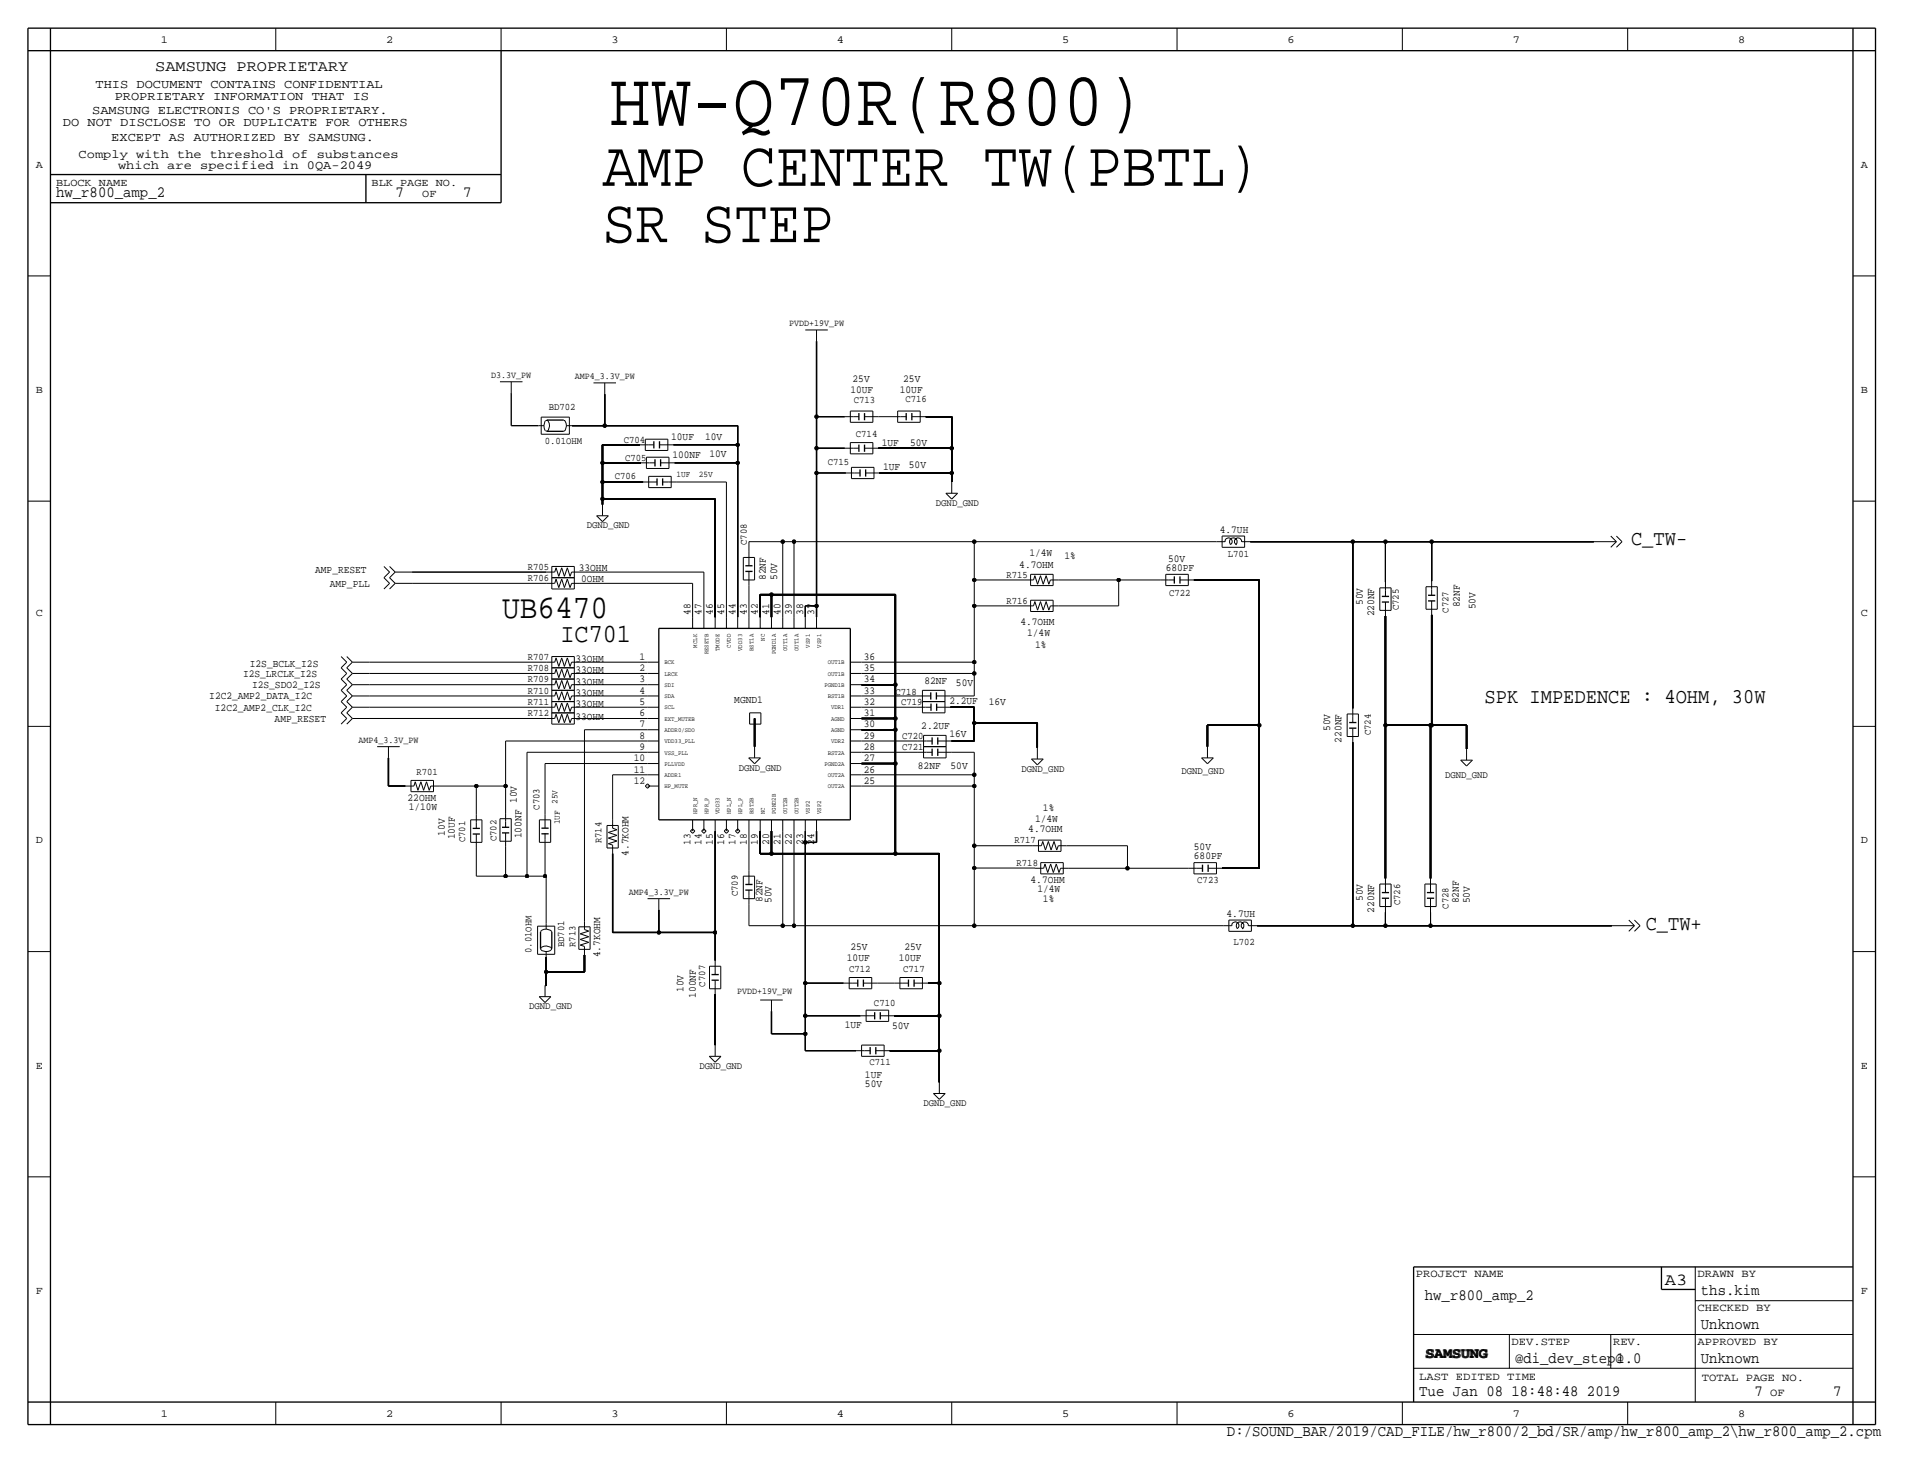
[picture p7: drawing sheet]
<svg xmlns="http://www.w3.org/2000/svg" width="433mm" height="330mm" viewBox="0 0 433 330" stroke-linecap="round" stroke-linejoin="round" font-family="sans-serif">
<!-- layer: Nets -->
<g fill="none" stroke="#000" stroke-width=".3">
<path d="M184.1 77v17zM115.3 88.6v7.4zM115.3 96h6.1zM129 96h7.3zM136.3 88.9v7.1zM136.3 96h30zM166.3 96v4.3zM184.1 94h6.3zM184.1 94v7.1zM208.7 94h5.9zM214.6 94v7.1zM135.8 100.3h8.4z"/>
<path d="M135.8 100.3v4.1zM135.8 104.4h8.7zM135.8 108.7h9.2zM135.8 104.4v4.3zM135.8 112.5v1.3zM135.8 108.7v3.8zM135.8 112.5h25.4zM151.8 100.3h14.5zM152.1 104.4h14.2zM161.2 112.5v26.7zM166.3 104.4v34.8zM166.3 100.3v4.1z"/>
<path d="M184.1 101.1h6.3zM184.1 101.1v5.6zM184.1 106.7h6.6zM184.1 106.7v30zM198.1 101.1h16.5zM198.3 106.7h16.3zM214.6 106.7v2zM214.6 101.1v5.6zM171.4 134.1v5.1zM171.4 134.1h2.5zM173.9 134.1v5.1zM173.9 134.1h28z"/>
<path d="M181.6 136.7v2.5zM181.6 136.7h2.5zM184.1 136.7v2.5zM201.9 134.1v20.3zM269.2 130.8h14.7zM283.9 130.8v32.8zM312.4 138.9v24.7zM322.8 138.7v24.9zM194.3 154.4h7.6zM201.9 154.4v7.7zM214.3 159.5h5.4zM219.7 159.5v3.6z"/>
<path d="M87.6 177.3h3.8zM87.6 170.9v6.4zM170.1 162.1v6.3zM194.3 172.2h7.6zM194.3 164.6h7.6zM194.3 162.1h7.6zM201.9 172.2v20.3zM201.9 164.6v7.6zM201.9 162.1v2.5zM214.6 167.1h5.1zM219.7 163.1v4zM219.7 163.1h14.2z"/>
<path d="M233.9 163.1v5.6zM272.2 163.6v4.8zM272.2 163.6h11.7zM283.9 163.6v32.2zM312.4 163.6v34.5zM312.4 163.6h10.1zM322.5 163.6v34.5zM322.5 163.6h.3zM322.8 163.6h7.9zM330.7 163.6v5.3zM138.1 192.5v17.8zM161.2 187.5v22.8z"/>
<path d="M171.4 187.5v5zM171.4 192.5h2.5zM173.9 187.5v5zM173.9 192.5h28zM181.6 190v31.7zM181.6 187.5v2.5zM181.6 190h2.5zM184.1 187.5v2.5zM201.9 192.5h9.9zM211.8 192.5v29.2zM275.5 195.8h8.4zM123.1 219.2v3z"/>
<path d="M123.1 215.9v3.3zM123.1 219.2h8.7zM131.8 215.4v3.8zM138.1 210.3h10.4zM148.5 205.2v5.1zM148.5 210.3h12.7zM161.2 210.3v6.4zM122.9 222.2h.2zM161.2 224.3v11.4zM173.9 228.1v5.1zM173.9 233.2h7.7zM181.6 237h11.4z"/>
<path d="M181.6 233.2v3.8zM181.6 229.1v4.1zM181.6 229.1h12.4zM181.6 221.7v7.4zM181.6 221.7h8.6zM200.6 237h11.2zM201.6 229.1h10.2zM209.2 221.7h2.6zM211.8 237v7.1zM211.8 229.1v7.9zM211.8 221.7v7.4z"/>
</g>
<g fill="none" stroke="#000" stroke-width=".23">
<path d="M198.1 94h3zM152.6 108.7h11.2zM163.8 108.7v30.5zM92.9 129h30.2zM92.9 131.6h30.2zM130.8 131.6h25.4zM130.8 129h27.9zM156.2 131.6v7.6zM158.7 129v10.2zM168.9 122.2v2.3zM168.9 122.2h7.6zM168.9 132.1v7.1z"/>
<path d="M176.5 122.2v17zM176.5 122.2h2.5zM179 122.2v17zM179 122.2h40.7zM219.7 136.7v12.7zM219.7 136.7h11.4zM219.7 130.8v5.9zM219.7 130.8h11.4zM219.7 122.2v8.6zM219.7 122.2h54.6zM238.7 136.7h13.5zM238.7 130.8h13.5z"/>
<path d="M252.2 130.8v5.9zM252.2 130.8h9.4zM281.9 122.2h23.1zM305 122.2v37.6zM305 122.2h7.4zM312.4 122.2v9.1zM312.4 122.2h10.4zM322.8 122.2v8.9zM322.8 122.2h36.6zM83.3 151.9h39.8zM83.3 157h39.8zM83.3 159.5h39.8z"/>
<path d="M83.3 154.4h39.8zM83.3 149.4h39.8zM130.8 149.4h15.2zM130.8 151.9h15.2zM130.8 154.4h15.2zM130.8 157h15.2zM130.8 159.5h15.2zM194.3 151.9h25.4zM194.3 149.4h25.4zM194.3 157h12.4zM194.3 159.5h12.4zM214.3 157h5.4z"/>
<path d="M219.7 151.9v5.1zM219.7 149.4v2.5zM83.3 162.1h39.8zM99 177.3h8.4zM107.4 177.3v6.3zM107.4 177.3h6.6zM114 177.3v6.1zM114 167.1h32zM114 167.1v10.2zM118.8 169.7h27.2zM118.8 169.7v27.9zM122.9 172.2v11.4z"/>
<path d="M122.9 172.2h23.1zM130.8 162.1h15.2zM131.8 164.6v43.2zM131.8 164.6h14.2zM138.1 174.8v10.1zM138.1 174.8h7.9zM194.3 174.8h25.4zM194.3 177.3h25.4zM194.3 169.7h12.7zM194.3 167.1h12.7zM214.6 169.7h5.1zM219.7 169.7v5.1z"/>
<path d="M219.7 174.8v2.5zM219.7 177.3v13.5zM305 167.4v41.4zM107.4 191.3v6.3zM107.4 197.6h6.6zM114 191v6.6zM114 197.6h4.8zM118.8 197.6h4.1zM122.9 197.6h.2zM122.9 191.3v6.3zM123.1 197.6v10.7zM168.9 187.5v8.8z"/>
<path d="M176.5 187.5v21.3zM179 187.5v21.3zM219.7 190.8h13.2zM219.7 190.8v5zM219.7 195.8h13.7zM219.7 195.8v13zM233.4 195.8h.1M240.5 190.8h13.7zM241 195.8h13.2zM254.2 190.8v5zM254.2 195.8h13.7zM168.9 204v4.8z"/>
<path d="M168.9 208.8h7.6zM176.5 208.8h2.5zM179 208.8h40.7zM219.7 208.8h56.1zM283.4 208.8h21.6zM305 208.8h7.4zM312.4 205.7v3.1zM312.4 208.8h10.1zM322.5 205.7v3.1zM322.5 208.8h40.9zM197.8 221.7h3.8z"/>
</g>
<g fill="#000" stroke="#000" stroke-width=".23">
<circle cx="136.3" cy="96" r=".41"/>
<circle cx="184.1" cy="94" r=".41"/>
<circle cx="135.8" cy="108.7" r=".41"/>
<circle cx="135.8" cy="104.4" r=".41"/>
<circle cx="135.8" cy="112.5" r=".41"/>
<circle cx="166.3" cy="100.3" r=".41"/>
<circle cx="166.3" cy="104.4" r=".41"/>
<circle cx="184.1" cy="101.1" r=".41"/>
<circle cx="184.1" cy="106.7" r=".41"/>
<circle cx="214.6" cy="106.7" r=".41"/>
<circle cx="214.6" cy="101.1" r=".41"/>
<circle cx="173.9" cy="134.1" r=".41"/>
<circle cx="176.5" cy="122.2" r=".41"/>
<circle cx="179" cy="122.2" r=".41"/>
<circle cx="184.1" cy="136.7" r=".41"/>
<circle cx="219.7" cy="136.7" r=".41"/>
<circle cx="219.7" cy="122.2" r=".41"/>
<circle cx="219.7" cy="130.8" r=".41"/>
<circle cx="252.2" cy="130.8" r=".41"/>
<circle cx="305" cy="122.2" r=".41"/>
<circle cx="312.4" cy="122.2" r=".41"/>
<circle cx="322.8" cy="122.2" r=".41"/>
<circle cx="201.9" cy="154.4" r=".41"/>
<circle cx="219.7" cy="149.4" r=".41"/>
<circle cx="219.7" cy="151.9" r=".41"/>
<circle cx="107.4" cy="177.3" r=".41"/>
<circle cx="114" cy="177.3" r=".41"/>
<circle cx="201.9" cy="162.1" r=".41"/>
<circle cx="201.9" cy="172.2" r=".41"/>
<circle cx="201.9" cy="164.6" r=".41"/>
<circle cx="219.7" cy="163.1" r=".41"/>
<circle cx="219.7" cy="174.8" r=".41"/>
<circle cx="219.7" cy="177.3" r=".41"/>
<circle cx="283.9" cy="163.6" r=".41"/>
<circle cx="312.4" cy="163.6" r=".41"/>
<circle cx="322.5" cy="163.6" r=".41"/>
<circle cx="322.8" cy="163.6" r=".41"/>
<circle cx="114" cy="197.6" r=".41"/>
<circle cx="118.8" cy="197.6" r=".41"/>
<circle cx="122.9" cy="197.6" r=".41"/>
<circle cx="173.9" cy="192.5" r=".41"/>
<circle cx="181.6" cy="190" r=".41"/>
<circle cx="201.9" cy="192.5" r=".41"/>
<circle cx="219.7" cy="195.8" r=".41"/>
<circle cx="219.7" cy="190.8" r=".41"/>
<circle cx="254.2" cy="195.8" r=".41"/>
<circle cx="123.1" cy="219.2" r=".41"/>
<circle cx="148.5" cy="210.3" r=".41"/>
<circle cx="161.2" cy="210.3" r=".41"/>
<circle cx="176.5" cy="208.8" r=".41"/>
<circle cx="179" cy="208.8" r=".41"/>
<circle cx="219.7" cy="208.8" r=".41"/>
<circle cx="305" cy="208.8" r=".41"/>
<circle cx="312.4" cy="208.8" r=".41"/>
<circle cx="322.5" cy="208.8" r=".41"/>
<circle cx="181.6" cy="229.1" r=".41"/>
<circle cx="181.6" cy="233.2" r=".41"/>
<circle cx="181.6" cy="221.7" r=".41"/>
<circle cx="211.8" cy="221.7" r=".41"/>
<circle cx="211.8" cy="229.1" r=".41"/>
<circle cx="211.8" cy="237" r=".41"/>
</g>
<!-- layer: Components -->
<g fill="none" stroke="#000" stroke-width=".23">
<path d="M181.6 74.4h5zM184.1 74.4v2.6zM112.7 86.1h5.1zM115.3 86.1v2.5zM121.4 96h1.2zM122 97.9h6.4zM122 94.1h6.4zM122 94.1v3.8zM122.9 94.9v.2a2.19 2.19 0 0 0 0 2M123 94.9l.3-.1a1.62 1.62 0 0 1 .1 2.4l-.4-.1M127.1 94.8a1.54 1.54 0 0 1 0 2.4M127.7 96h1.3z"/>
<path d="M128.4 94.1v3.8zM133.8 86.4h5.1zM136.3 86.4v2.5zM145.5 99.1h5.1zM145.5 99.1v2.5zM150.6 99.1v2.5zM190.4 94h2zM191.7 92.7h5.1zM191.7 95.2h5.1zM191.7 92.7v2.5zM191.7 99.8h5.1zM191.7 99.8v2.6z"/>
<path d="M192.4 94h1.2zM194.9 94h3.2zM196.8 92.7v2.5zM196.8 99.8v2.6zM201.1 94h1.9zM202.4 92.7h5.1zM202.4 95.2h5.1zM202.4 92.7v2.5zM203 94h1.3zM205.6 94h3.1zM207.5 92.7v2.5zM134.5 116.3h2.7z"/>
<path d="M134.5 116.3l1.3 1.4zM135.8 113.8v2.5zM137.2 116.3l-1.4 1.4zM144.2 100.3h2zM144.5 104.4h1.9zM145 108.7h3.1zM145.5 101.6h5.1zM145.7 103.1h5.1zM145.7 105.7h5.1zM145.7 103.1v2.6zM146.2 100.3h1.2zM146.3 107.4h5z"/>
<path d="M146.3 107.4v2.6zM146.3 110h5zM146.4 104.4h1.3zM148.7 100.3h3.1zM148.9 104.4h3.2zM149.4 108.7h1.3zM150.7 108.7h1.9zM150.8 103.1v2.6zM151.3 107.4v2.6zM190.4 101.1h2zM190.7 106.7h1.9zM191.7 102.4h5.1z"/>
<path d="M192 105.4h5.1zM192 108h5.1zM192 105.4v2.6zM192.4 101.1h1.2zM192.6 106.7h1.3zM194.9 101.1h3.2zM195.2 106.7h3.1zM197.1 105.4v2.6zM213.3 111.3h2.6zM213.3 111.3l1.3 1.3zM214.6 108.7v2.6zM214.6 112.6l1.3-1.3z"/>
<path d="M86.6 132.8l1.2-1.2zM86.6 130.3l1.2 1.3zM86.6 130.3l1.2-1.3zM86.6 127.8l1.2 1.2zM87.8 130.3l1.3 1.3zM87.8 132.8l1.3-1.2zM87.8 127.8l1.3 1.2zM87.8 130.3l1.3-1.3zM89.1 131.6h3.8zM89.1 129h3.8zM123.1 131.6h2zM123.1 129h2z"/>
<path d="M124.4 130.3h5.1zM124.4 132.8h5.1zM124.4 130.3v2.5zM124.4 127.8h5.1zM124.4 127.8v2.5zM125.4 130.6l.6 1.9zM125.4 130.6l-.3 1zM125.4 128.1l.6 1.9zM125.4 128.1l-.3 .9zM126.6 130.6l.7 1.9zM126.6 130.6l-.6 1.9zM126.6 128.1l.7 1.9z"/>
<path d="M126.6 128.1l-.6 1.9zM127.9 130.6l.6 1.9zM127.9 130.6l-.6 1.9zM127.9 128.1l.6 1.9zM127.9 128.1l-.6 1.9zM128.9 131.6h1.9zM128.9 131.6l-.4 .9zM128.9 129h1.9zM128.9 129l-.4 1zM129.5 130.3v2.5zM129.5 127.8v2.5zM156.2 139.2v2.5z"/>
<path d="M158.7 139.2v2.5zM161.2 139.2v2.5zM163.8 139.2v2.5zM166.3 139.2v2.5zM167.6 125.7v5.1zM167.6 125.7h2.5zM167.6 130.8h2.5zM168.9 124.5v3.1zM168.9 130.1v2zM168.9 128.9v1.2zM168.9 139.2v2.5zM170.1 125.7v5.1z"/>
<path d="M171.4 139.2v2.5zM173.9 139.2v2.5zM176.5 139.2v2.5zM179 139.2v2.5zM181.6 139.2v2.5zM184.1 139.2v2.5zM231.1 130.8h1.9zM231.1 136.7h1.9zM232.4 129.5h5zM232.4 132.1h5zM232.4 129.5v2.6zM232.4 135.4h5z"/>
<path d="M232.4 137.9h5zM232.4 135.4v2.5zM233.3 129.8l.6 2zM233.3 129.8l-.3 1zM233.3 135.7l.6 1.9zM233.3 135.7l-.3 1zM234.6 129.8l.6 2zM234.6 129.8l-.7 2zM234.6 135.7l.6 1.9zM234.6 135.7l-.7 1.9zM235.9 129.8l.6 2zM235.9 129.8l-.7 2z"/>
<path d="M235.9 135.7l.6 1.9zM235.9 135.7l-.7 1.9zM236.8 130.8h1.9zM236.8 130.8l-.3 1zM236.8 136.7h1.9zM236.8 136.7l-.3 .9zM237.4 129.5v2.6zM237.4 135.4v2.5zM261.6 130.8h1.9zM262.8 129.5h5.1zM262.8 132.1h5.1zM262.8 129.5v2.6z"/>
<path d="M263.5 130.8h1.3zM266 130.8h3.2zM267.9 129.5v2.6zM274.3 122.2h1.9zM275.5 120.9h5.1zM275.5 120.9v2.5zM275.5 123.4h5.1zM276.2 122.2a.81 .81 0 0 1 1.2-.8 .81 .81 0 0 1 0 1.4 .89 .89 0 0 1 0-1.2 .89 .89 0 0 1 1.3 0 .89 .89 0 0 1 0 1.2 .81 .81 0 0 1 0-1.4 .81 .81 0 0 1 1.2 .8M280 122.2h1.9zM280.6 120.9v2.5zM311.1 132.6v5.1zM311.1 137.7h2.5z"/>
<path d="M311.1 132.6h2.5zM312.4 135.8v3.1zM312.4 131.3v1.9zM312.4 133.2v1.3zM313.6 132.6v5.1zM321.5 132.3v5.1zM321.5 137.4h2.6zM321.5 132.3h2.6zM322.8 135.5v3.2zM322.8 131.1v1.9zM322.8 133v1.3zM324.1 132.3v5.1z"/>
<path d="M359.4 122.2h5zM363.2 120.9l1.2 1.3zM364.4 122.2l-1.2 1.2zM364.4 120.9l1.3 1.3zM365.7 122.2l-1.3 1.2zM76.9 148.1l1.3 1.3zM76.9 153.2l1.3-1.3zM76.9 150.6l1.3 1.3zM76.9 155.7l1.3-1.3zM76.9 153.2l1.3 1.2zM76.9 158.2l1.3-1.2zM76.9 155.7l1.3 1.3z"/>
<path d="M76.9 158.2l1.3 1.3zM78.2 148.1l1.3 1.3zM78.2 149.4l-1.3 1.2zM78.2 150.6l1.3 1.3zM78.2 153.2l1.3 1.2zM78.2 155.7l1.3-1.3zM78.2 155.7l1.3 1.3zM78.2 158.2l1.3-1.2zM78.2 158.2l1.3 1.3zM78.2 159.5l-1.3 1.3zM79.5 149.4h3.8zM79.5 149.4l-1.3 1.2z"/>
<path d="M79.5 151.9h3.8zM79.5 151.9l-1.3 1.3zM79.5 154.4h3.8zM79.5 157h3.8zM79.5 159.5h3.8zM79.5 159.5l-1.3 1.3zM123.1 149.4h2zM123.1 151.9h2zM123.1 154.4h2zM123.1 157h2zM123.1 159.5h2zM124.4 148.1h5.1z"/>
<path d="M124.4 150.6h5.1zM124.4 148.1v2.5zM124.4 153.2h5.1zM124.4 150.6v2.6zM124.4 155.7h5.1zM124.4 153.2v2.5zM124.4 158.2h5.1zM124.4 155.7v2.5zM124.4 158.2v2.6zM125.4 148.4l.6 1.9zM125.4 148.4l-.3 1zM125.4 150.9l.6 2z"/>
<path d="M125.4 150.9l-.3 1zM125.4 153.5l.6 1.9zM125.4 153.5l-.3 .9zM125.4 156l.6 1.9zM125.4 156l-.3 1zM125.4 158.5l.6 2zM125.4 158.5l-.3 1zM126.6 148.4l.7 1.9zM126.6 148.4l-.6 1.9zM126.6 150.9l.7 2zM126.6 150.9l-.6 2zM126.6 153.5l.7 1.9z"/>
<path d="M126.6 153.5l-.6 1.9zM126.6 156l.7 1.9zM126.6 156l-.6 1.9zM126.6 158.5l.7 2zM126.6 158.5l-.6 2zM127.9 148.4l.6 1.9zM127.9 148.4l-.6 1.9zM127.9 150.9l.6 2zM127.9 150.9l-.6 2zM127.9 153.5l.6 1.9zM127.9 153.5l-.6 1.9zM127.9 156l.6 1.9z"/>
<path d="M127.9 156l-.6 1.9zM127.9 158.5l.6 2zM127.9 158.5l-.6 2zM128.9 149.4h1.9zM128.9 149.4l-.4 .9zM128.9 151.9h1.9zM128.9 151.9l-.4 1zM128.9 154.4h1.9zM128.9 154.4l-.4 1zM128.9 157h1.9zM128.9 157l-.4 .9zM128.9 159.5h1.9z"/>
<path d="M128.9 159.5l-.4 1zM129.5 148.1v2.5zM129.5 150.6v2.6zM129.5 153.2v2.5zM129.5 155.7v2.5zM129.5 158.2v2.6zM146 151.9h2.5zM146 159.5h2.5zM146 157h2.5zM146 154.4h2.5zM146 149.4h2.5zM191.7 159.5h2.6z"/>
<path d="M191.7 149.4h2.6zM191.7 154.4h2.6zM191.7 151.9h2.6zM191.7 157h2.6zM206.7 157h3.2zM206.7 159.5h1.9zM208 155.7h5.1zM208 155.7v2.5zM208 158.2h5.1zM208 158.2v2.6zM208.6 159.5h1.3zM211.1 157h1.3z"/>
<path d="M211.2 159.5h3.1zM212.4 157h1.9zM213.1 155.7v2.5zM213.1 158.2v2.6zM305 159.8v1.9zM76.9 160.8l1.3 1.3zM78.2 160.8l1.3 1.3zM78.2 162.1l-1.3 1.2zM79.5 162.1h3.8zM79.5 162.1l-1.3 1.2zM85 168.4h5.1zM87.6 168.4v2.5z"/>
<path d="M91.4 177.3h1.9zM92.7 176h5zM92.7 178.6h5zM92.7 176v2.6zM93.6 176.3l.6 2zM93.6 176.3l-.3 1zM94.9 176.3l.6 2zM94.9 176.3l-.7 2zM96.2 176.3l.6 2zM96.2 176.3l-.7 2zM97.1 177.3h1.9zM97.1 177.3l-.3 1z"/>
<path d="M97.7 176v2.6zM123.1 162.1h2zM124.4 160.8h5.1zM124.4 163.3h5.1zM124.4 160.8v2.5zM125.4 161.1l.6 1.9zM125.4 161.1l-.3 1zM126.6 161.1l.7 1.9zM126.6 161.1l-.6 1.9zM127.9 161.1l.6 1.9zM127.9 161.1l-.6 1.9zM128.9 162.1h1.9z"/>
<path d="M128.9 162.1l-.4 .9zM129.5 160.8v2.5zM145.5 177.3l.5-.5zM145.5 177.3l.5 .5zM146 162.1h2.5zM146 177.3h2.5zM146 174.8h2.5zM146 172.2h2.5zM146 169.7h2.5zM146 167.1h2.5zM146 164.6h2.5zM146 176.8l.5 .5z"/>
<path d="M146.5 177.3l-.5 .5zM168.8 170.9h2.6zM168.8 170.9l1.3 1.4zM169 163.3h2.6zM169 160.8v2.5zM169 160.8h2.6zM170.1 168.4v2.5zM171.4 170.9l-1.3 1.4zM171.6 160.8v2.5zM191.7 177.3h2.6zM191.7 162.1h2.6zM191.7 164.6h2.6z"/>
<path d="M191.7 167.1h2.6zM191.7 169.7h2.6zM191.7 172.2h2.6zM191.7 174.8h2.6zM207 167.1h1.9zM207 169.7h1.9zM208 160.8h5.1zM208.2 165.9h5.1zM208.2 168.4h5.1zM208.2 165.9v2.5zM208.2 170.9h5.1zM208.2 168.4v2.5z"/>
<path d="M208.9 167.1h1.3zM208.9 169.7h1.3zM211.4 167.1h3.2zM211.4 169.7h3.2zM213.3 165.9v2.5zM213.3 168.4v2.5zM232.6 171.2h2.6zM232.6 171.2l1.3 1.3zM233.9 168.7v2.5zM233.9 172.5l1.3-1.3zM270.9 170.9h2.7zM270.9 170.9l1.3 1.4z"/>
<path d="M272.2 168.4v2.5zM272.2 172.3l1.4-1.4zM303.7 161v5.1zM303.7 166.1h2.6zM303.7 161h2.6zM305 164.2v3.2zM305 161.7v1.3zM306.3 161v5.1zM329.3 171.5h2.7zM329.3 171.5l1.4 1.3zM330.7 168.9v2.6zM332 171.5l-1.3 1.3z"/>
<path d="M106.1 184.9v5.1zM106.1 190h2.6zM106.1 184.9h2.6zM107.4 188.1v3.2zM107.4 183.6v2zM107.4 185.6v1.2zM108.7 184.9v5.1zM112.7 184.7v5zM112.7 189.7h2.6zM112.7 184.7h2.6zM114 187.9v3.1zM114 183.4v1.9z"/>
<path d="M114 185.3v1.3zM115.3 184.7v5zM121.6 184.9v5.1zM121.6 184.9h2.6zM121.6 190h2.6zM122.9 183.6v3.2zM122.9 189.3v2zM122.9 188.1v1.2zM124.2 184.9v5.1zM136.9 186.2v5.1zM136.9 186.2h2.5zM136.9 191.3h2.5z"/>
<path d="M137.2 187.8l1.9-.7zM137.2 187.8l1.9 .6zM137.2 189l1.9-.6zM137.2 189l1.9 .7zM137.2 190.3l1.9-.6zM137.2 190.3l.9 .3zM138.1 184.9v1.9zM138.1 190.6v1.9zM138.1 186.8l1 .3zM139.4 186.2v5.1zM155.7 187.5l.5-.6zM155.7 187.5l.5 .5z"/>
<path d="M156.2 184.9v2.6zM156.2 186.9l.5 .6zM156.7 187.5l-.5 .5zM158.2 187.5l.5-.6zM158.2 187.5l.5 .5zM158.7 184.9v2.6zM158.7 186.9l.5 .6zM159.2 187.5l-.5 .5zM161.2 184.9v2.6zM163.3 187.5l.5-.6zM163.3 187.5l.5 .5zM163.8 184.9v2.6z"/>
<path d="M163.8 186.9l.5 .6zM164.3 187.5l-.5 .5zM165.8 187.5l.5-.6zM165.8 187.5l.5 .5zM166.3 184.9v2.6zM166.3 186.9l.5 .6zM166.8 187.5l-.5 .5zM167.6 197.6v5.1zM167.6 197.6h2.5zM168.9 184.9v2.6zM168.9 196.3v3.2zM170.1 197.6v5.1z"/>
<path d="M171.4 184.9v2.6zM173.9 184.9v2.6zM176.5 184.9v2.6zM179 184.9v2.6zM181.6 184.9v2.6zM184.1 184.9v2.6zM232.9 190.8h1.9zM233.4 195.8h1.9zM234.1 189.5h5.1zM234.1 192h5.1zM234.1 189.5v2.5zM234.6 194.6h5.1z"/>
<path d="M234.6 197.1h5.1zM234.6 194.6v2.5zM235.1 189.8l.6 1.9zM235.1 189.8l-.3 1zM235.6 194.9l.6 1.9zM235.6 194.9l-.3 .9zM236.4 189.8l.6 1.9zM236.4 189.8l-.7 1.9zM236.9 194.9l.6 1.9zM236.9 194.9l-.7 1.9zM237.6 189.8l.7 1.9zM237.6 189.8l-.6 1.9z"/>
<path d="M238.2 194.9l.6 1.9zM238.2 194.9l-.7 1.9zM238.6 190.8h1.9zM238.6 190.8l-.3 .9zM239.1 195.8h1.9zM239.1 195.8l-.3 1zM239.2 189.5v2.5zM239.7 194.6v2.5zM267.9 195.8h1.9zM269.2 194.6h5.1zM269.2 197.1h5.1zM269.2 194.6v2.5z"/>
<path d="M269.8 195.8h1.3zM272.4 195.8h3.1zM274.3 194.6v2.5zM311.1 199.4v5.1zM311.1 199.4h2.5zM312.4 198.1v2zM313.6 199.4v5.1zM321.3 199.4v5.1zM321.3 199.4h2.5zM322.5 198.1v2zM323.8 199.4v5.1zM121.2 208.9h3.9z"/>
<path d="M121.2 208.9v6.3zM121.2 215.2h3.9zM121.9 210.2a1.54 1.54 0 0 1 2.5 0M122 214.3l-.1-.4a1.61 1.61 0 0 1 2.4-.1l-.1 .5M122 214.3l.1 .1a2.19 2.19 0 0 0 2.1-.1M123.1 208.3v1.3zM123.1 214.6v1.3zM125.1 208.9v6.3zM130.5 209v5.1zM130.5 209h2.5zM130.5 214.1h2.5zM130.8 210.6l1.9-.6z"/>
<path d="M130.8 210.6l1.9 .7zM130.8 211.9l1.9-.6zM130.8 211.9l1.9 .6zM130.8 213.2l1.9-.7zM130.8 213.2l1 .3zM131.8 207.8v1.9zM131.8 213.5v1.9zM131.8 209.7l.9 .3zM133 209v5.1zM146 202.7h5.1zM148.5 202.7v2.5zM160 217.9v5.1z"/>
<path d="M160 217.9h2.5zM161.2 216.7v3.1zM162.5 217.9v5.1zM167.6 202.7h2.5zM168.9 202v2zM168.9 200.8v1.2zM275.8 208.8h1.9zM277.1 207.5h5zM277.1 207.5v2.6zM277.1 210.1h5zM277.7 208.8a.81 .81 0 0 1 1.2-.8 .81 .81 0 0 1 0 1.4 .89 .89 0 0 1 0-1.2 .89 .89 0 0 1 1.3 0 .89 .89 0 0 1 0 1.2 .81 .81 0 0 1 .1-1.4 .81 .81 0 0 1 1.1 .8M281.5 208.8h1.9z"/>
<path d="M282.1 207.5v2.6zM311.1 204.5h2.5zM312.4 202.6v3.1zM312.4 200.1v1.2zM321.3 204.5h2.5zM322.5 202.6v3.1zM322.5 200.1v1.2zM363.4 208.8h5.1zM367.2 207.5l1.3 1.3zM367.2 210.1l1.3-1.3zM368.5 207.5l1.3 1.3zM368.5 210.1l1.3-1.3z"/>
<path d="M121.6 224.8h2.6zM121.6 224.8l1.3 1.3zM122.9 222.2v2.6zM122.9 226.1l1.3-1.3zM159.9 238.3h2.7zM159.9 238.3l1.3 1.3zM160 223h2.5zM161.2 222.4v1.9zM161.2 221.1v1.3zM161.2 235.7v2.6zM162.6 238.3l-1.4 1.3zM171.4 225.6h5.1z"/>
<path d="M173.9 225.6v2.5zM190.2 221.7h1.9zM191.5 220.5h5zM191.5 223h5zM191.5 220.5v2.5zM192.1 221.7h1.3zM193 237h1.9zM194 229.1h1.9zM194.3 235.7h5zM194.3 238.3h5zM194.3 235.7v2.6zM194.7 221.7h3.1z"/>
<path d="M194.9 237h1.3zM195.3 227.8h5.1zM195.3 230.4h5.1zM195.3 227.8v2.6zM195.9 229.1h1.3zM196.5 220.5v2.5zM197.5 237h3.1zM198.5 229.1h3.1zM199.3 235.7v2.6zM200.4 227.8v2.6zM201.6 221.7h2zM202.9 220.5h5.1z"/>
<path d="M202.9 223h5.1zM202.9 220.5v2.5zM203.6 221.7h1.2zM206.1 221.7h3.1zM208 220.5v2.5zM210.5 246.6h2.6zM210.5 246.6l1.3 1.4zM211.8 244.1v2.5zM213.1 246.6l-1.3 1.4z"/>
</g>
<g fill="none" stroke="#000" stroke-width=".3">
<path d="M123.3 94.7h3.8zM123.3 97.3h3.8zM147.4 99.5v1.6zM148.7 99.5v1.6zM193.6 93.2v1.6zM194.9 93.2v1.6zM204.3 93.2v1.6zM205.6 93.2v1.6zM147.7 103.6v1.6zM148.1 107.9v1.6zM148.9 103.6v1.6zM149.4 107.9v1.6z"/>
<path d="M193.6 100.3v1.6zM193.9 105.9v1.6zM194.9 100.3v1.6zM195.2 105.9v1.6zM168 127.6h1.7zM168 128.9h1.7zM264.8 130v1.6zM266 130v1.6zM311.6 135.8h1.6zM311.6 134.5h1.6zM322 135.5h1.6zM322 134.3h1.6z"/>
<path d="M148.5 141.7h43.2zM148.5 141.7v43.2zM191.7 141.7v43.2zM209.9 156.2v1.6zM209.9 158.7v1.6zM211.1 156.2v1.6zM211.2 158.7v1.6zM210.2 166.3v1.6zM210.2 168.9v1.6zM211.4 166.3v1.6zM211.4 168.9v1.6zM304.2 164.2h1.6z"/>
<path d="M304.2 163h1.6zM106.6 188.1h1.6zM106.6 186.8h1.6zM113.2 187.9h1.6zM113.2 186.6h1.6zM122.1 186.8h1.6zM122.1 188.1h1.6zM148.5 184.9h43.2zM168 199.5h1.7zM271.1 195v1.6zM272.4 195v1.6zM121.9 210.2v3.8z"/>
<path d="M124.4 210.2v3.8zM160.4 219.8h1.7zM168 200.8h1.7zM311.6 202.6h1.6zM311.6 201.3h1.6zM321.7 202.6h1.6zM321.7 201.3h1.6zM160.4 221.1h1.7zM193.4 220.9v1.7zM194.7 220.9v1.7zM196.2 236.2v1.6zM197.2 228.3v1.6z"/>
<path d="M197.5 236.2v1.6zM198.5 228.3v1.6zM204.8 220.9v1.7zM206.1 220.9v1.7z"/>
</g>
<!-- layer: Page Border and Title Block -->
<g fill="none" stroke="#000" stroke-width=".23">
<path d="M62.2 6.4v5zM113 6.4v5zM163.8 6.4v5zM214.6 6.4v5zM265.4 6.4v5zM316.2 6.4v5zM367 6.4v5zM6.3 62.2h5.1zM417.8 62.2h5.1zM6.3 113h5.1zM417.8 113h5.1zM6.3 163.8h5.1z"/>
<path d="M417.8 163.8h5.1zM6.3 214.6h5.1zM417.8 214.6h5.1zM6.3 265.4h5.1zM417.8 265.4h5.1zM382.2 285.8v30.4zM382.2 293.4h35.6zM62.2 316.2v5.1zM113 316.2v5.1zM163.8 316.2v5.1zM214.6 316.2v5.1zM265.4 316.2v5.1z"/>
<path d="M316.2 316.2v5.1zM318.7 308.6h99.1zM318.7 301h99.1zM340.3 301v7.6zM363.2 301v7.6zM367 316.2v5.1z"/>
</g>
<g fill="none" stroke="#000" stroke-width=".3">
<path d="M6.3 6.4h416.6zM6.3 6.4v314.9zM6.3 11.4h416.6zM11.4 6.4v314.9zM113 11.4v34.3zM417.8 6.4v314.9zM422.9 6.4v314.9zM11.4 39.4h101.6zM82.5 39.4v6.3zM11.4 45.7h101.6zM318.7 285.8v30.4zM318.7 285.8h99.1z"/>
<path d="M374.6 285.8v5zM374.6 290.8h7.6zM6.3 316.2h416.6zM6.3 321.3h416.6z"/>
</g>
<text font-size="17.4" x="137.4" y="28.2">HW-Q70R(R800)</text>
<text font-size="14.6" x="135.8" y="41.9">AMP CENTER TW(PBTL)</text>
<text font-size="13.9" x="135.8" y="54.6">SR STEP</text>
<text font-size="7.4" x="113.2" y="139.4">UB6470</text>
<text font-size="5.9" x="126.4" y="144.8">IC701</text>
<g font-size="4.7">
<text x="367.7" y="122.9">C_TW-</text>
<text x="334.7" y="158.5">SPK IMPEDENCE : 4OHM, 30W</text>
<text x="371" y="209.8">C_TW+</text>
</g>
<text font-size="3.8" x="375.4" y="289.8">A3</text>
<g font-size="3.5">
<text x="35" y="16">SAMSUNG PROPRIETARY</text>
<text x="12.6" y="44.5">hw_r800_amp_2</text>
<text x="89.2" y="44.5">7</text>
<text x="104.4" y="44.5">7</text>
<text x="321.3" y="293.1">hw_r800_amp_2</text>
<text x="383.5" y="292.1">ths.kim</text>
<text x="383.5" y="299.7">Unknown</text>
<text x="341.6" y="307.3">@di_dev_step@</text>
<text x="364.4" y="307.3">1.0</text>
<text x="383.5" y="307.3">Unknown</text>
<text x="320" y="315">Tue Jan 08 18:48:48 2019</text>
<text x="395.6" y="315">7</text>
<text x="413.3" y="315">7</text>
<text x="276.6" y="323.9">D:/SOUND_BAR/2019/CAD_FILE/hw_r800/2_bd/SR/amp/hw_r800_amp_2\hw_r800_amp_2.cpm</text>
</g>
<text font-size="3" x="321.3" y="306.3">SAMSUNG</text>
<g font-size="2.8">
<text x="21.5" y="19.8">THIS DOCUMENT CONTAINS CONFIDENTIAL</text>
<text x="25.9" y="22.6">PROPRIETARY INFORMATION THAT IS</text>
<text x="14.2" y="28.4">DO NOT DISCLOSE TO OR DUPLICATE FOR OTHERS</text>
<text x="20.8" y="25.7">SAMSUNG ELECTRONIS CO'S PROPRIETARY.</text>
<text x="17.7" y="35.6">Comply with the threshold of substances</text>
<text x="25.1" y="31.8">EXCEPT AS AUTHORIZED BY SAMSUNG.</text>
<text x="26.6" y="38.1">which are specified in 0QA-2049</text>
</g>
<g font-size="2.5">
<text x="319.2" y="288">PROJECT NAME</text>
<text x="382.7" y="288">DRAWN BY</text>
<text x="382.7" y="295.7">CHECKED BY</text>
<text x="340.8" y="303.3">DEV.STEP</text>
<text x="363.7" y="303.3">REV.</text>
<text x="382.7" y="303.3">APPROVED BY</text>
<text x="320" y="311.1">LAST EDITED TIME</text>
<text x="383.7" y="311.5">TOTAL PAGE NO.</text>
<text x="399.1" y="315">OF</text>
</g>
<g font-size="2.4">
<text x="36.3" y="9.7">1</text>
<text x="87.1" y="9.7">2</text>
<text x="137.9" y="9.7">3</text>
<text x="188.7" y="9.7">4</text>
<text x="239.5" y="9.7">5</text>
<text x="290.3" y="9.7">6</text>
<text x="341.1" y="9.7">7</text>
<text x="391.9" y="9.7">8</text>
<text x="8.1" y="37.8">A</text>
<text x="12.6" y="41.9">BLOCK NAME</text>
<text x="83.8" y="41.9">BLK PAGE NO.</text>
<text x="419.6" y="37.8">A</text>
<text x="95.2" y="44.4">OF</text>
<text x="8.1" y="88.6">B</text>
<text x="191.7" y="88.6">10UF</text>
<text x="192.2" y="86.1">25V</text>
<text x="202.9" y="88.6">10UF</text>
<text x="203.7" y="86.1">25V</text>
<text x="419.6" y="88.6">B</text>
<text x="151.3" y="99.3">10UF</text>
<text x="159" y="99.3">10V</text>
<text x="198.8" y="100.6">1UF</text>
<text x="205.2" y="100.6">50V</text>
<text x="151.6" y="103.4">100NF</text>
<text x="160" y="103.1">10V</text>
<text x="199.1" y="105.9">1UF</text>
<text x="204.9" y="105.7">50V</text>
<text x="232.1" y="125.5">1/4W</text>
<text x="240" y="126">1%</text>
<text x="275" y="120.1">4.7UH</text>
<text x="71.1" y="129.3">AMP_RESET</text>
<text x="130.5" y="128.8">33OHM</text>
<text x="131" y="131.3">0OHM</text>
<text x="172.7" y="130.8" transform="rotate(-90 172.7 130.8)">82NF</text>
<text x="175.2" y="130.8" transform="rotate(-90 175.2 130.8)">50V</text>
<text x="229.8" y="128">4.7OHM</text>
<text x="262.8" y="128.8">680PF</text>
<text x="263.3" y="126.7">50V</text>
<text x="74.4" y="132.3">AMP_PLL</text>
<text x="307.3" y="136.5" transform="rotate(-90 307.3 136.5)">50V</text>
<text x="329.1" y="137" transform="rotate(-90 329.1 137)">82NF</text>
<text x="332.7" y="137.5" transform="rotate(-90 332.7 137.5)">50V</text>
<text x="8.1" y="138.9">C</text>
<text x="155.7" y="138.7" transform="rotate(-90 155.7 138.7)">48</text>
<text x="158.2" y="138.7" transform="rotate(-90 158.2 138.7)">47</text>
<text x="160.7" y="138.7" transform="rotate(-90 160.7 138.7)">46</text>
<text x="163.3" y="138.7" transform="rotate(-90 163.3 138.7)">45</text>
<text x="165.8" y="138.7" transform="rotate(-90 165.8 138.7)">44</text>
<text x="168.4" y="138.7" transform="rotate(-90 168.4 138.7)">43</text>
<text x="170.9" y="138.7" transform="rotate(-90 170.9 138.7)">42</text>
<text x="173.4" y="138.7" transform="rotate(-90 173.4 138.7)">41</text>
<text x="176" y="138.7" transform="rotate(-90 176 138.7)">40</text>
<text x="178.5" y="138.7" transform="rotate(-90 178.5 138.7)">39</text>
<text x="181.1" y="138.7" transform="rotate(-90 181.1 138.7)">38</text>
<text x="183.6" y="138.7" transform="rotate(-90 183.6 138.7)">37</text>
<text x="230.1" y="141">4.7OHM</text>
<text x="231.6" y="143.5">1/4W</text>
<text x="309.8" y="139" transform="rotate(-90 309.8 139)">220NF</text>
<text x="419.6" y="138.9">C</text>
<text x="129.7" y="149.4">33OHM</text>
<text x="144.2" y="148.8">1</text>
<text x="194.8" y="148.8">36</text>
<text x="233.4" y="146.1">1%</text>
<text x="54.8" y="152.7">I2S_LRCLK_I2S</text>
<text x="56.3" y="150.4">I2S_BCLK_I2S</text>
<text x="56.8" y="155.2">I2S_SDO2_I2S</text>
<text x="129.7" y="151.9">33OHM</text>
<text x="129.7" y="154.4">33OHM</text>
<text x="144.2" y="153.9">3</text>
<text x="144.2" y="151.4">2</text>
<text x="194.8" y="151.4">35</text>
<text x="194.8" y="153.9">34</text>
<text x="208.4" y="154.2">82NF</text>
<text x="215.5" y="154.7">50V</text>
<text x="47.2" y="157.7">I2C2_AMP2_DATA_I2C</text>
<text x="48.5" y="160.3">I2C2_AMP2_CLK_I2C</text>
<text x="129.7" y="157">33OHM</text>
<text x="129.7" y="159.5">33OHM</text>
<text x="144.2" y="161.5">6</text>
<text x="144.2" y="159">5</text>
<text x="144.2" y="156.5">4</text>
<text x="165.6" y="158.5">MGND1</text>
<text x="194.8" y="156.5">33</text>
<text x="194.8" y="159">32</text>
<text x="194.8" y="161.5">31</text>
<text x="214.1" y="158.8">2.2UF</text>
<text x="223" y="159">16V</text>
<text x="61.9" y="162.8">AMP_RESET</text>
<text x="129.7" y="162.3">33OHM</text>
<text x="144.2" y="166.6">8</text>
<text x="144.2" y="164.1">7</text>
<text x="194.8" y="164.1">30</text>
<text x="194.8" y="166.6">29</text>
<text x="207.7" y="164.3">2.2UF</text>
<text x="214.1" y="166.1">16V</text>
<text x="299.9" y="164.9" transform="rotate(-90 299.9 164.9)">50V</text>
<text x="302.5" y="167.5" transform="rotate(-90 302.5 167.5)">220NF</text>
<text x="142.9" y="171.7">10</text>
<text x="144.2" y="169.2">9</text>
<text x="194.8" y="169.2">28</text>
<text x="194.8" y="171.7">27</text>
<text x="207" y="173.5">82NF</text>
<text x="214.3" y="173.5">50V</text>
<text x="142.9" y="176.8">12</text>
<text x="142.9" y="174.2">11</text>
<text x="194.8" y="174.2">26</text>
<text x="194.8" y="176.8">25</text>
<text x="91.9" y="180.6">22OHM</text>
<text x="92.2" y="182.6">1/10W</text>
<text x="116.5" y="181.2" transform="rotate(-90 116.5 181.2)">10V</text>
<text x="233.4" y="185.4">1/4W</text>
<text x="235.2" y="182.9">1%</text>
<text x="8.1" y="190.2">D</text>
<text x="100.3" y="188.5" transform="rotate(-90 100.3 188.5)">10V</text>
<text x="102.6" y="189.3" transform="rotate(-90 102.6 189.3)">10UF</text>
<text x="117.6" y="189.1" transform="rotate(-90 117.6 189.1)">100NF</text>
<text x="155.7" y="190.5" transform="rotate(-90 155.7 190.5)">13</text>
<text x="158.2" y="190.5" transform="rotate(-90 158.2 190.5)">14</text>
<text x="160.7" y="190.5" transform="rotate(-90 160.7 190.5)">15</text>
<text x="163.3" y="190.5" transform="rotate(-90 163.3 190.5)">16</text>
<text x="165.8" y="190.5" transform="rotate(-90 165.8 190.5)">17</text>
<text x="168.4" y="190.5" transform="rotate(-90 168.4 190.5)">18</text>
<text x="170.9" y="190.5" transform="rotate(-90 170.9 190.5)">19</text>
<text x="173.4" y="190.5" transform="rotate(-90 173.4 190.5)">20</text>
<text x="176" y="190.5" transform="rotate(-90 176 190.5)">21</text>
<text x="178.5" y="190.5" transform="rotate(-90 178.5 190.5)">22</text>
<text x="181.1" y="190.5" transform="rotate(-90 181.1 190.5)">23</text>
<text x="183.6" y="190.5" transform="rotate(-90 183.6 190.5)">24</text>
<text x="231.9" y="187.7">4.7OHM</text>
<text x="269.2" y="191.8">50V</text>
<text x="419.6" y="190.2">D</text>
<text x="141.7" y="193" transform="rotate(-90 141.7 193)">4.7KOHM</text>
<text x="269.2" y="193.8">680PF</text>
<text x="171.9" y="203.5" transform="rotate(-90 171.9 203.5)">82NF</text>
<text x="173.9" y="203.7" transform="rotate(-90 173.9 203.7)">50V</text>
<text x="232.4" y="199.1">4.7OHM</text>
<text x="233.9" y="201.2">1/4W</text>
<text x="235.2" y="203.5">1%</text>
<text x="307.3" y="203.3" transform="rotate(-90 307.3 203.3)">50V</text>
<text x="328.9" y="203.8" transform="rotate(-90 328.9 203.8)">82NF</text>
<text x="331.4" y="203.8" transform="rotate(-90 331.4 203.8)">50V</text>
<text x="276.6" y="206.8">4.7UH</text>
<text x="309.8" y="205.8" transform="rotate(-90 309.8 205.8)">220NF</text>
<text x="135.3" y="215.9" transform="rotate(-90 135.3 215.9)">4.7KOHM</text>
<text x="191.7" y="214.4">25V</text>
<text x="203.9" y="214.4">25V</text>
<text x="191" y="216.7">10UF</text>
<text x="202.6" y="216.7">10UF</text>
<text x="154.1" y="223.8" transform="rotate(-90 154.1 223.8)">10V</text>
<text x="156.9" y="225" transform="rotate(-90 156.9 225)">100NF</text>
<text x="190.4" y="231.9">1UF</text>
<text x="201.1" y="232.2">50V</text>
<text x="8.1" y="241">E</text>
<text x="195" y="245.1">50V</text>
<text x="195" y="243.1">1UF</text>
<text x="419.6" y="241">E</text>
<text x="8.1" y="291.8">F</text>
<text x="419.6" y="291.8">F</text>
<text x="36.3" y="319.5">1</text>
<text x="87.1" y="319.5">2</text>
<text x="137.9" y="319.5">3</text>
<text x="188.7" y="319.5">4</text>
<text x="239.5" y="319.5">5</text>
<text x="290.3" y="319.5">6</text>
<text x="341.1" y="319.5">7</text>
<text x="391.9" y="319.5">8</text>
</g>
<g font-size="2.3">
<text x="123.7" y="92.5">BD702</text>
<text x="192.5" y="90.9">C713</text>
<text x="204.2" y="90.7">C716</text>
<text x="122.8" y="100.1">0.01OHM</text>
<text x="140.7" y="99.8">C704</text>
<text x="193" y="98.6">C714</text>
<text x="138.6" y="107.9">C706</text>
<text x="140.9" y="103.9">C705</text>
<text x="186.6" y="104.9">C715</text>
<text x="132.3" y="119.2">DGND_GND</text>
<text x="211" y="114.1">DGND_GND</text>
<text x="168.4" y="122.9" transform="rotate(-90 168.4 122.9)">C708</text>
<text x="276.8" y="125.7">L701</text>
<text x="119" y="131.1">R706</text>
<text x="119" y="128.5">R705</text>
<text x="226.9" y="130.3">R715</text>
<text x="226.9" y="136.1">R716</text>
<text x="263.6" y="134.4">C722</text>
<text x="315.4" y="137.7" transform="rotate(-90 315.4 137.7)">C725</text>
<text x="326.6" y="138.2" transform="rotate(-90 326.6 138.2)">C727</text>
<text x="119" y="148.8">R707</text>
<text x="119" y="151.4">R708</text>
<text x="119" y="153.9">R709</text>
<text x="119" y="156.5">R710</text>
<text x="119" y="159">R711</text>
<text x="119" y="161.5">R712</text>
<text x="201.9" y="156.7">C718</text>
<text x="203.1" y="159">C719</text>
<text x="203.4" y="166.6">C720</text>
<text x="309.1" y="165.9" transform="rotate(-90 309.1 165.9)">C724</text>
<text x="166.6" y="173.8">DGND_GND</text>
<text x="203.4" y="169.2">C721</text>
<text x="93.9" y="174.8">R701</text>
<text x="230.3" y="174">DGND_GND</text>
<text x="266.4" y="174.5">DGND_GND</text>
<text x="325.8" y="175.6">DGND_GND</text>
<text x="121.6" y="182.6" transform="rotate(-90 121.6 182.6)">C703</text>
<text x="104.9" y="190" transform="rotate(-90 104.9 190)">C701</text>
<text x="112" y="189.7" transform="rotate(-90 112 189.7)">C702</text>
<text x="135.6" y="190.2" transform="rotate(-90 135.6 190.2)">R714</text>
<text x="228.7" y="190.2">R717</text>
<text x="229.2" y="195.3">R718</text>
<text x="166.3" y="202.2" transform="rotate(-90 166.3 202.2)">C709</text>
<text x="269.9" y="199.1">C723</text>
<text x="315.7" y="204.2" transform="rotate(-90 315.7 204.2)">C726</text>
<text x="326.6" y="205" transform="rotate(-90 326.6 205)">C728</text>
<text x="119.8" y="215" transform="rotate(-90 119.8 215)">0.01OHM</text>
<text x="127.2" y="213.7" transform="rotate(-90 127.2 213.7)">BD701</text>
<text x="129.7" y="213.6" transform="rotate(-90 129.7 213.6)">R713</text>
<text x="278.1" y="213.1">L702</text>
<text x="191.5" y="219.2">C712</text>
<text x="203.7" y="219.2">C717</text>
<text x="119.3" y="227.6">DGND_GND</text>
<text x="159" y="222.5" transform="rotate(-90 159 222.5)">C707</text>
<text x="197.1" y="226.8">C710</text>
<text x="157.7" y="241.1">DGND_GND</text>
<text x="196" y="240.3">C711</text>
<text x="208.2" y="249.5">DGND_GND</text>
</g>
<g font-size="2.1">
<text x="177.9" y="73.6">PVDD+19V_PW</text>
<text x="110.8" y="85.3">D3.3V_PW</text>
<text x="129.6" y="85.5">AMP4_3.3V_PW</text>
<text x="80.8" y="167.6">AMP4_3.3V_PW</text>
<text x="141.8" y="201.9">AMP4_3.3V_PW</text>
<text x="166.2" y="224.3">PVDD+19V_PW</text>
</g>
<g font-size="2">
<text x="152.5" y="107.7">1UF</text>
<text x="157.6" y="107.7">25V</text>
<text x="125.7" y="181.4" transform="rotate(-90 125.7 181.4)">25V</text>
<text x="126.2" y="185.9" transform="rotate(-90 126.2 185.9)">1UF</text>
</g>
<g font-size="1.4">
<text x="149.8" y="149.9">BCK</text>
<text x="157.2" y="146.1" transform="rotate(-90 157.2 146.1)">MCLK</text>
<text x="159.7" y="147.6" transform="rotate(-90 159.7 147.6)">RESETB</text>
<text x="162.3" y="146.8" transform="rotate(-90 162.3 146.8)">TMODE</text>
<text x="164.8" y="146.1" transform="rotate(-90 164.8 146.1)">CVDD</text>
<text x="167.3" y="146.8" transform="rotate(-90 167.3 146.8)">VDD33</text>
<text x="169.9" y="146.8" transform="rotate(-90 169.9 146.8)">BST1A</text>
<text x="172.4" y="144.5" transform="rotate(-90 172.4 144.5)">NC</text>
<text x="175" y="147.6" transform="rotate(-90 175 147.6)">PGND1A</text>
<text x="177.5" y="146.8" transform="rotate(-90 177.5 146.8)">OUT1A</text>
<text x="180" y="146.8" transform="rotate(-90 180 146.8)">OUT1A</text>
<text x="182.6" y="146.1" transform="rotate(-90 182.6 146.1)">VSP1</text>
<text x="185.1" y="146.1" transform="rotate(-90 185.1 146.1)">VSP1</text>
<text x="186.6" y="149.9">OUT1B</text>
<text x="149.8" y="152.4">LRCK</text>
<text x="149.8" y="154.9">SDI</text>
<text x="185.9" y="154.9">PGND1B</text>
<text x="186.6" y="152.4">OUT1B</text>
<text x="149.8" y="160">SCL</text>
<text x="149.8" y="157.5">SDA</text>
<text x="186.6" y="157.5">BST1B</text>
<text x="187.4" y="160">VDR1</text>
<text x="149.8" y="162.6">EXT_MUTEB</text>
<text x="149.8" y="167.6">VDD33_PLL</text>
<text x="149.8" y="165.1">ADDR0/SDO</text>
<text x="187.4" y="162.6">AGND</text>
<text x="187.4" y="165.1">AGND</text>
<text x="187.4" y="167.6">VDR2</text>
<text x="149.8" y="172.7">PLLVDD</text>
<text x="149.8" y="170.2">VSS_PLL</text>
<text x="185.9" y="172.7">PGND2A</text>
<text x="186.6" y="170.2">BST2A</text>
<text x="149.8" y="177.8">HP_MUTE</text>
<text x="149.8" y="175.3">ADDR1</text>
<text x="186.6" y="177.8">OUT2A</text>
<text x="186.6" y="175.3">OUT2A</text>
<text x="157.2" y="183.6" transform="rotate(-90 157.2 183.6)">HPR_N</text>
<text x="159.7" y="183.6" transform="rotate(-90 159.7 183.6)">HPR_P</text>
<text x="162.3" y="183.6" transform="rotate(-90 162.3 183.6)">VDD33</text>
<text x="164.8" y="183.6" transform="rotate(-90 164.8 183.6)">HPL_N</text>
<text x="167.3" y="183.6" transform="rotate(-90 167.3 183.6)">HPL_P</text>
<text x="169.9" y="183.6" transform="rotate(-90 169.9 183.6)">BST2B</text>
<text x="172.4" y="183.6" transform="rotate(-90 172.4 183.6)">NC</text>
<text x="175" y="183.6" transform="rotate(-90 175 183.6)">PGND2B</text>
<text x="177.5" y="183.6" transform="rotate(-90 177.5 183.6)">OUT2B</text>
<text x="180" y="183.6" transform="rotate(-90 180 183.6)">OUT2B</text>
<text x="182.6" y="183.6" transform="rotate(-90 182.6 183.6)">VSP2</text>
<text x="185.1" y="183.6" transform="rotate(-90 185.1 183.6)">VSP2</text>
</g>
<g font-size=".3">
<text x="298.4" y="11.4">EDITED BY MINGOO</text>
<text x="417.8" y="11.4">EDITED BY MINGOO</text>
<text x="298.4" y="321.3">EDITED BY MINGOO</text>
</g>
</svg>
